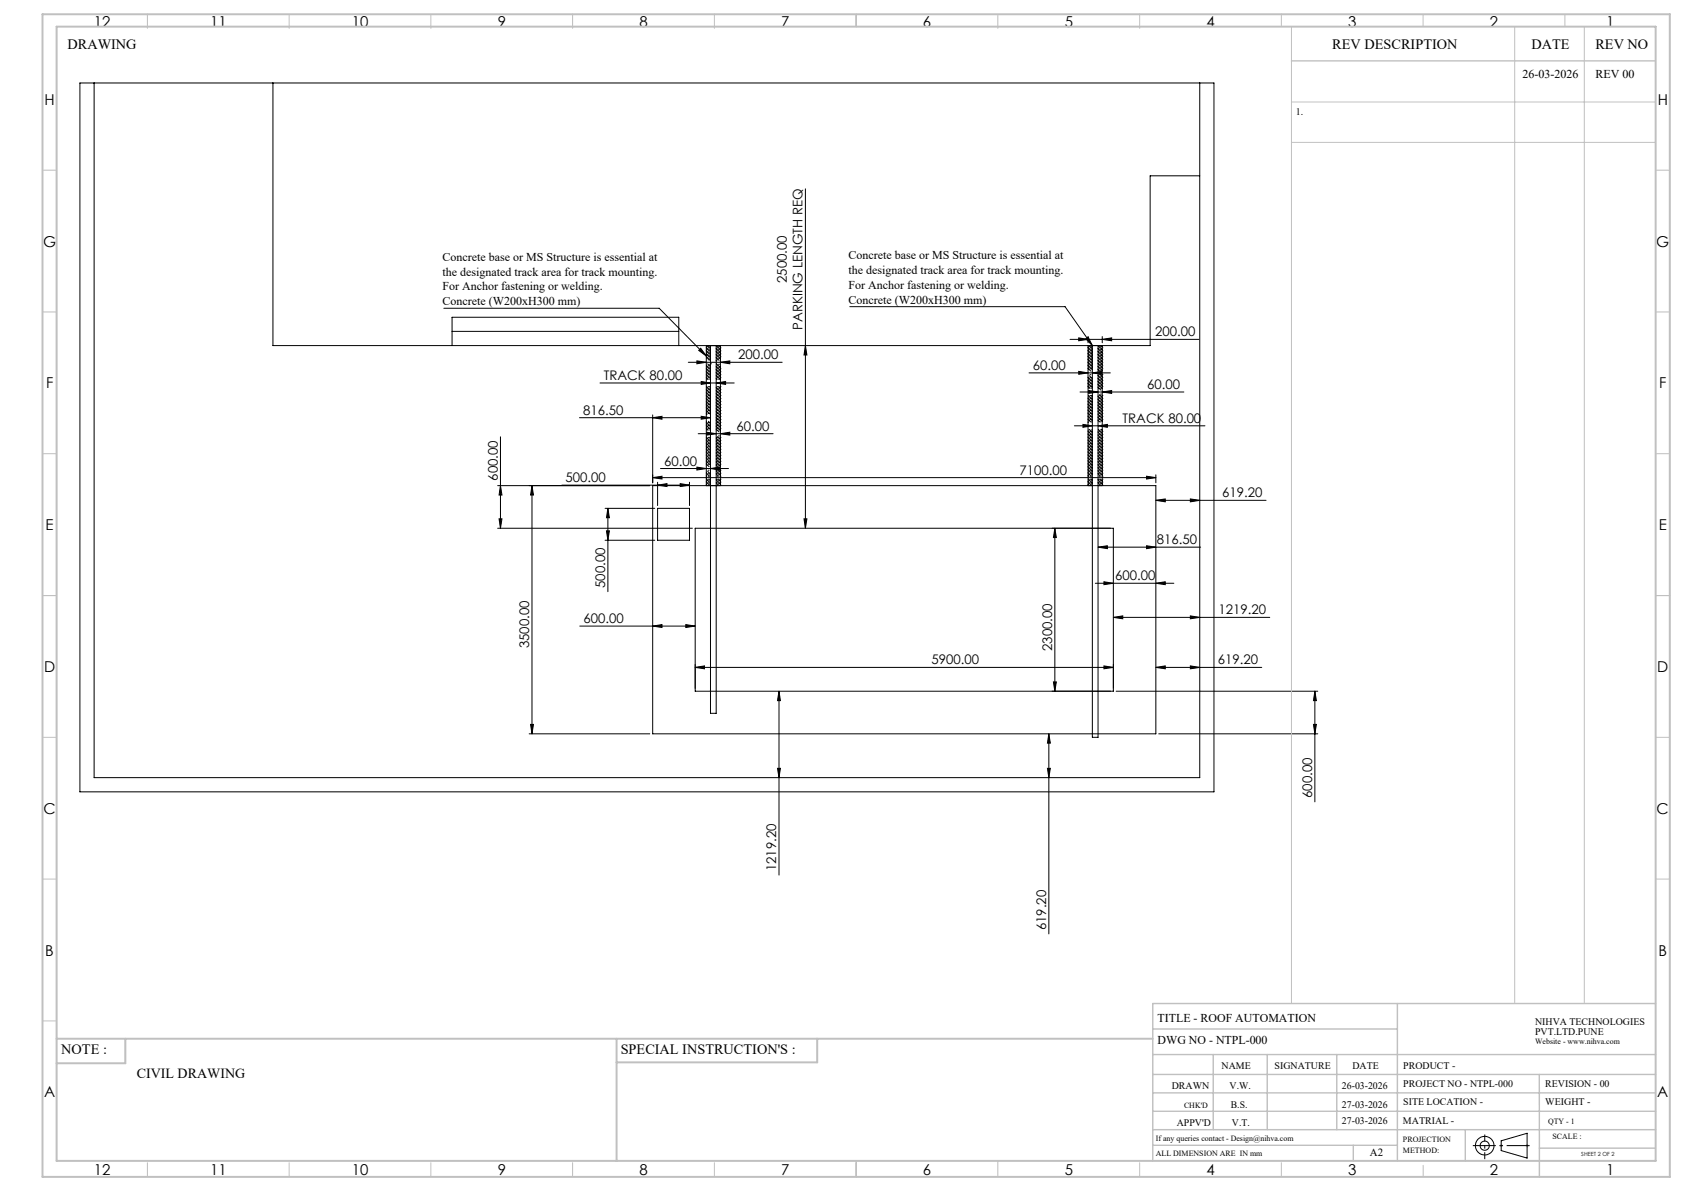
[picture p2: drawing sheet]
<svg xmlns="http://www.w3.org/2000/svg" width="594mm" height="420mm" viewBox="0 0 594 420" stroke-linecap="round" stroke-linejoin="round" font-family="sans-serif">
<g fill="none" stroke="#000" stroke-width=".35">
<path d="M28.2 29.3h400v249.9h-400zM33.2 29.3v244.9h390v-244.9M96.3 29.3v92.6h309.4v-59.9h17.5M284.1 66.6v119.7M156.6 108.7h75.9l16.6 16.8M159.5 116.9h79.9M299.8 108.1h75.9l9.6 13.8M377.4 119.7h45.5M380.5 119.2l3.3 .5-3.3 .5zM383 119.5l.8-.6 1.5 3zM383.8 118.7v2.2M388.8 119.7l3.3-.5v1z"/>
<path d="M388.8 118.7v2.2M159.5 121.9v-10h79.9v10M211.6 135.1h47.4M242.8 127.8h33.1M245.8 127.3l3.3 .5-3.3 .5zM247.2 122.8l1.9 2.7-2.6-1.9zM247.3 134.5l3.3 .6-3.3 .5zM249.1 121.9v49.4M249.1 129.9l1.5 1.5M249.1 139.4l1.5 1.5M249.1 122.6l1.5 1.5M249.1 123.6l1.5 1.5"/>
<path d="M249.1 124.7l1.5 1.5M249.1 125.7l1.5 1.5M249.1 131l1.5 1.5M249.1 132l1.5 1.5M249.1 137.3l1.5 1.5M249.1 138.3l1.5 1.6M249.1 133.1l.7 .7M249.2 136.3l1.4 1.4M249.2 122.1h.1M249.2 123.2h.1M249.2 124.3h.1M249.2 125.3h.1"/>
<path d="M249.2 126.3h.1M249.2 129.5h.1M249.2 130.6h.1M249.2 131.6h.1M249.2 132.7h.1M249.2 133.7h.1M249.2 136.9h.1M249.2 137.9h.1M249.2 139h.1M249.3 129l1.3 1.4M249.5 121.9l1.1 1.1M249.6 128.3l1 1"/>
<path d="M249.8 122.7h.1M249.8 123.7h.1M249.8 124.8h.1M249.8 125.8h.1M249.8 126.9h.1M249.8 129h.1M249.8 130.1h.1M249.8 131.1h.1M249.8 132.1h.1M249.8 133.2h.1M249.8 136.4h.1M249.8 137.4h.1"/>
<path d="M249.8 138.4h.1M249.8 139.5h.1M250.3 136.3l.3 .4M250.3 122.1h.1M250.3 123.2h.1M250.3 124.3h.1M250.3 125.3h.1M250.3 126.3h.1M250.3 128.5h.1M250.3 129.5h.1M250.3 130.6h.1M250.3 131.6h.1"/>
<path d="M250.3 132.7h.1M250.3 133.7h.1M250.3 136.9h.1M250.3 137.9h.1M250.3 139h.1M250.5 121.9l.1 .1M250.6 128.3h.1M250.6 121.9v129.6h2v-129.6l1.5 1.4M252.6 122.9l1.5 1.5M252.6 123.9l1.5 1.6M252.6 125l1.5 1.5M252.6 129.2l1.5 1.5"/>
<path d="M252.6 130.3l1.5 1.5M252.6 131.3l1.5 1.5M252.6 132.4l1.4 1.4M252.6 133.4l.4 .4M252.6 136.6l1.5 1.5M252.6 137.6l1.5 1.6M252.6 138.7l1.5 1.5M252.6 139.8l1.5 1.4M252.6 126.1l1 1M252.6 127.1l.2 .2M252.6 135.1l3.3-.6v1.1zM252.7 128.3l1.4 1.4"/>
<path d="M252.9 122.7h.1M252.9 123.7h.1M252.9 124.8h.1M252.9 125.8h.1M252.9 126.9h.1M252.9 129h.1M252.9 130.1h.1M252.9 131.1h.1M252.9 132.1h.1M252.9 133.2h.1M252.9 136.4h.1M252.9 137.4h.1"/>
<path d="M252.9 138.4h.1M252.9 139.5h.1M253.4 136.3l.7 .7M253.4 122.1h.1M253.4 123.2h.1M253.4 124.3h.1M253.4 125.3h.1M253.4 126.3h.1M253.4 128.5h.1M253.4 129.5h.1M253.4 130.6h.1M253.4 131.6h.1"/>
<path d="M253.4 132.7h.1M253.4 133.7h.1M253.4 136.9h.1M253.4 137.9h.1M253.4 139h.1M253.7 121.9l.4 .4M254 122.7h.1M254 123.7h.1M254 124.8h.1M254 125.8h.1M254 130.1h.1M254 131.1h.1"/>
<path d="M254 132.1h.1M254 133.2h.1M254 136.4h.1M254 137.4h.1M254 138.4h.1M254 139.5h.1M254.1 127.8l3.3-.5v1zM254.1 121.9v49.4M284.1 121.9l.5 3.3h-1zM363 131.5h28.7M380.5 131l3.3 .5-3.3 .5zM381 138.2h36.6"/>
<path d="M383.8 121.9v49.4M383.8 125.7l1.5 1.5M383.8 127.8l1.5 1.5M383.8 133.1l1.5 1.5M383.8 122.5l1.5 1.5M383.8 123.6l1.5 1.5M383.8 124.7l1.5 1.4M383.8 126.7l1.5 1.6M383.8 128.9l1.4 1.3M383.8 134.1l1.5 1.5M383.8 135.2l1.5 1.4M383.8 136.2l.8 .8"/>
<path d="M383.8 129.9l.3 .3M383.9 122.1h.1M383.9 123.2h.1M383.9 124.3h.1M383.9 125.3h.1M383.9 126.3h.1M383.9 127.4h.1M383.9 128.5h.1M383.9 129.5h.1M383.9 133.7h.1M383.9 134.8h.1M383.9 135.8h.1"/>
<path d="M383.9 136.9h.1M383.9 139.5l1.4 1.4M384 137.7l3.3 .5-3.3 .5zM384.2 121.9l1.1 1.1M384.3 132.5l1 1M384.3 130.4l.5 .5M384.5 122.7h.1M384.5 123.7h.1M384.5 124.8h.1M384.5 125.8h.1M384.5 126.9h.1M384.5 127.9h.1"/>
<path d="M384.5 129h.1M384.5 130.1h.1M384.5 132.1h.1M384.5 133.2h.1M384.5 134.2h.1M384.5 135.3h.1M384.5 136.4h.1M384.5 139.5h.1M385 139.5l.3 .3M385 122.1h.1M385 123.2h.1M385 124.3h.1"/>
<path d="M385 125.3h.1M385 126.3h.1M385 127.4h.1M385 128.5h.1M385 129.5h.1M385 133.7h.1M385 134.8h.1M385 135.8h.1M385 136.9h.1M385.3 121.9h.1M385.3 131.5l3.3-.5v1zM385.3 121.9v138.1h2v-138.1"/>
<path d="M387.3 122.9l1.5 1.5M387.3 123.9l1.5 1.5M387.3 125l1.5 1.5M387.3 126l1.5 1.5M387.3 127.1l1.5 1.5M387.3 128.1l1.5 1.5M387.3 129.2l1.5 1.5M387.3 130.2l.7 .8M387.3 132.3l1.5 1.6M387.3 133.4l1.5 1.5M387.3 134.5l1.5 1.4M387.3 135.5l1.5 1.5"/>
<path d="M387.3 139.7l1.5 1.5M387.3 136.5l.4 .5M387.3 121.9l1.5 1.4M387.6 122.7h.1M387.6 123.7h.1M387.6 124.8h.1M387.6 125.8h.1M387.6 126.9h.1M387.6 127.9h.1M387.6 129h.1M387.6 130.1h.1M387.6 132.1h.1"/>
<path d="M387.6 133.2h.1M387.6 134.2h.1M387.6 135.3h.1M387.6 136.4h.1M387.6 139.5h.1M387.8 139.2l1 1M387.8 137.1l.5 .5M388 132l.8 .8M388.2 122.1h.1M388.2 123.2h.1M388.2 124.3h.1M388.2 125.3h.1"/>
<path d="M388.2 126.3h.1M388.2 127.4h.1M388.2 128.5h.1M388.2 129.5h.1M388.2 130.6h.1M388.2 132.7h.1M388.2 133.7h.1M388.2 134.8h.1M388.2 135.8h.1M388.2 136.9h.1M388.2 139h.1M388.4 121.9l.4 .4"/>
<path d="M388.7 122.7h.1M388.7 123.7h.1M388.7 124.8h.1M388.7 125.8h.1M388.7 126.9h.1M388.7 127.9h.1M388.7 129h.1M388.7 130.1h.1M388.7 132.1h.1M388.7 133.2h.1M388.7 134.2h.1M388.7 135.3h.1"/>
<path d="M388.7 136.4h.1M388.7 139.5h.1M388.8 121.9v49.4M388.8 138.2l3.3-.5v1zM176.5 154v32.3M204.4 147.3h46.2M230.2 146.3v24M230.2 147.3l3.3-.5v1zM246.3 152.9h26.4M247.3 146.8l3.3 .5-3.3 .5zM249.1 140.5l1.5 1.4M249.1 141.5l1.5 1.5"/>
<path d="M249.1 142.5l1.5 1.6M249.1 143.6l1.5 1.5M249.1 144.7l1.4 1.4M249.1 148.9l1.5 1.5M249.1 149.9l1.5 1.5M249.1 151l.7 .7M249.1 155.2l1.5 1.5M249.1 156.2l1.5 1.5M249.1 157.3l1.5 1.5M249.1 158.3l1.5 1.5M249.1 159.4l1.5 1.5M249.1 145.7l.3 .4"/>
<path d="M249.2 154.2l1.4 1.4M249.2 140h.1M249.2 141.1h.1M249.2 142.2h.1M249.2 143.2h.1M249.2 144.2h.1M249.2 145.3h.1M249.2 149.5h.1M249.2 150.5h.1M249.2 151.6h.1M249.2 154.8h.1M249.2 155.8h.1"/>
<path d="M249.2 156.9h.1M249.2 157.9h.1M249.2 159h.1M249.3 152.4l3.3 .5-3.3 .5zM249.8 140.6h.1M249.8 141.6h.1M249.8 142.7h.1M249.8 143.7h.1M249.8 144.8h.1M249.8 145.8h.1M249.8 149h.1M249.8 150.1h.1"/>
<path d="M249.8 151.1h.1M249.8 154.3h.1M249.8 155.3h.1M249.8 156.4h.1M249.8 157.4h.1M249.8 158.5h.1M249.8 159.5h.1M249.9 148.6l.7 .7M250.2 154.2l.4 .4M250.3 140h.1M250.3 141.1h.1M250.3 142.2h.1"/>
<path d="M250.3 143.2h.1M250.3 144.2h.1M250.3 145.3h.1M250.3 149.5h.1M250.3 150.5h.1M250.3 151.6h.1M250.3 154.8h.1M250.3 155.8h.1M250.3 156.9h.1M250.3 157.9h.1M250.3 159h.1M252.6 140.8l1.5 1.5"/>
<path d="M252.6 141.8l1.5 1.6M252.6 142.9l1.5 1.5M252.6 144l1.5 1.5M252.6 145l1.5 1.5M252.6 146.1l1.5 1.4M252.6 147.1l1.5 1.5M252.6 148.1l1.5 1.6M252.6 149.2l1.5 1.5M252.6 150.3l1.4 1.4M252.6 154.5l1.5 1.5M252.6 155.5l1.5 1.5M252.6 156.6l1.5 1.5"/>
<path d="M252.6 157.6l1.5 1.5M252.6 158.7l1.5 1.5M252.6 159.7l1.5 1.5M252.6 151.3l.4 .4M252.9 140.6h.1M252.9 141.6h.1M252.9 142.7h.1M252.9 143.7h.1M252.9 144.8h.1M252.9 145.8h.1M252.9 146.9h.1M252.9 147.9h.1"/>
<path d="M252.9 149h.1M252.9 150.1h.1M252.9 151.1h.1M252.9 154.3h.1M252.9 155.3h.1M252.9 156.4h.1M252.9 157.4h.1M252.9 158.5h.1M252.9 159.5h.1M253.1 153.9l1 1M253.1 151.8l.5 .5M253.4 140h.1"/>
<path d="M253.4 141.1h.1M253.4 142.2h.1M253.4 143.2h.1M253.4 144.2h.1M253.4 145.3h.1M253.4 146.3h.1M253.4 147.4h.1M253.4 148.5h.1M253.4 149.5h.1M253.4 150.5h.1M253.4 151.6h.1M253.4 153.7h.1"/>
<path d="M253.4 154.8h.1M253.4 155.8h.1M253.4 156.9h.1M253.4 157.9h.1M253.4 159h.1M254 140.6h.1M254 141.6h.1M254 142.7h.1M254 143.7h.1M254 144.8h.1M254 145.8h.1M254 146.9h.1"/>
<path d="M254 147.9h.1M254 149h.1M254 150.1h.1M254 151.1h.1M254 154.3h.1M254 155.3h.1M254 156.4h.1M254 157.4h.1M254 158.5h.1M254 159.5h.1M254.1 152.9l3.3-.5v1zM379 150.2h46"/>
<path d="M382 149.7l3.3 .5-3.3 .5zM383.8 143.6l1.5 1.5M383.8 144.6l1.5 1.5M383.8 146.7l1.5 1.6M383.8 156.2l1.5 1.5M383.8 157.3l1.5 1.5M383.8 140.4l1.5 1.5M383.8 141.5l1.5 1.5M383.8 142.5l1.5 1.5M383.8 145.7l1.5 1.5M383.8 147.8l1.1 1.1M383.8 152l1.5 1.5"/>
<path d="M383.8 153.1l1.5 1.4M383.8 154.1l1.5 1.5M383.8 155.2l1.5 1.5M383.8 158.3l1.5 1.5M383.8 159.4l1.5 1.4M383.8 148.9h.1M383.9 140h.1M383.9 141.1h.1M383.9 142.2h.1M383.9 143.2h.1M383.9 144.2h.1M383.9 145.3h.1"/>
<path d="M383.9 146.3h.1M383.9 147.4h.1M383.9 148.5h.1M383.9 151.6h.1M383.9 152.7h.1M383.9 153.7h.1M383.9 154.8h.1M383.9 155.8h.1M383.9 156.9h.1M383.9 157.9h.1M383.9 159h.1M384.3 151.4l1 1.1"/>
<path d="M384.5 140.6h.1M384.5 141.6h.1M384.5 142.7h.1M384.5 143.7h.1M384.5 144.8h.1M384.5 145.8h.1M384.5 146.9h.1M384.5 147.9h.1M384.5 152.1h.1M384.5 153.2h.1M384.5 154.3h.1M384.5 155.3h.1"/>
<path d="M384.5 156.4h.1M384.5 157.4h.1M384.5 158.5h.1M384.5 159.5h.1M385 140h.1M385 141.1h.1M385 142.2h.1M385 143.2h.1M385 144.2h.1M385 145.3h.1M385 146.3h.1M385 147.4h.1"/>
<path d="M385 148.5h.1M385 151.6h.1M385 152.7h.1M385 153.7h.1M385 154.8h.1M385 155.8h.1M385 156.9h.1M385 157.9h.1M385 159h.1M387.3 150.2l3.3-.5v1zM387.3 140.8l1.5 1.5M387.3 141.8l1.5 1.5"/>
<path d="M387.3 142.9l1.5 1.5M387.3 143.9l1.5 1.5M387.3 145l1.5 1.5M387.3 146l1.5 1.5M387.3 147.1l1.5 1.5M387.3 148.1l.8 .8M387.3 152.3l1.5 1.5M387.3 153.4l1.5 1.5M387.3 154.5l1.5 1.4M387.3 155.5l1.5 1.5M387.3 156.5l1.5 1.6M387.3 157.6l1.5 1.5"/>
<path d="M387.3 158.7l1.5 1.4M387.3 159.7l1.5 1.5M387.4 151.4l1.4 1.4M387.6 140.6h.1M387.6 141.6h.1M387.6 142.7h.1M387.6 143.7h.1M387.6 144.8h.1M387.6 145.8h.1M387.6 146.9h.1M387.6 147.9h.1M387.6 152.1h.1"/>
<path d="M387.6 153.2h.1M387.6 154.3h.1M387.6 155.3h.1M387.6 156.4h.1M387.6 157.4h.1M387.6 158.5h.1M387.6 159.5h.1M388.2 140h.1M388.2 141.1h.1M388.2 142.2h.1M388.2 143.2h.1M388.2 144.2h.1"/>
<path d="M388.2 145.3h.1M388.2 146.3h.1M388.2 147.4h.1M388.2 148.5h.1M388.2 151.6h.1M388.2 152.7h.1M388.2 153.7h.1M388.2 154.8h.1M388.2 155.8h.1M388.2 156.9h.1M388.2 157.9h.1M388.2 159h.1"/>
<path d="M388.5 151.4l.3 .3M388.7 140.6h.1M388.7 141.6h.1M388.7 142.7h.1M388.7 143.7h.1M388.7 144.8h.1M388.7 145.8h.1M388.7 146.9h.1M388.7 147.9h.1M388.7 152.1h.1M388.7 153.2h.1M388.7 154.3h.1"/>
<path d="M388.7 155.3h.1M388.7 156.4h.1M388.7 157.4h.1M388.7 158.5h.1M388.7 159.5h.1M176.5 171.3l.6 3.3h-1.1zM187.6 171.3l.6 3.3h-1.1zM187.6 171.3v87.5M198.2 171.1h45M213.4 179.3h17.6M214.4 179.3l.5 3.3h-1zM214.4 179.3v29.4"/>
<path d="M229.2 171.3h-53.7M230.2 168.4l3.3-.5v1zM230.2 168.4h177.5M230.2 171.3h177.5v87.5h-177.5zM232 171.1l3.3-.5v1zM232 170.1v8.2M232 179.3h11.2v11.2h-11.2zM233 165.2h24M239.9 170.6l3.3 .5-3.3 .5zM243.2 170.1v8.2M245.8 164.7l3.3 .5-3.3 .6zM249.1 160.5l1.5 1.4"/>
<path d="M249.1 161.5l1.5 1.5M249.1 162.5l1.4 1.5M249.1 166.8l1.2 1.1M249.1 169.9l1.4 1.4M249.1 171l.3 .3M249.1 163.6l.4 .4M249.1 167.8l.1 .1M249.2 168.9l1.4 1.5M249.2 160h.1M249.2 161.1h.1M249.2 162.2h.1M249.2 163.2h.1"/>
<path d="M249.2 167.4h.1M249.2 169.5h.1M249.2 170.6h.1M249.6 166.2l1 1M249.6 164.1l.5 .5M249.8 160.6h.1M249.8 161.6h.1M249.8 162.7h.1M249.8 163.7h.1M249.8 165.8h.1M249.8 166.9h.1M249.8 167.9h.1"/>
<path d="M249.8 169h.1M249.8 170h.1M249.8 171.1h.1M250.2 168.9l.4 .4M250.3 160h.1M250.3 161.1h.1M250.3 162.2h.1M250.3 163.2h.1M250.3 167.4h.1M250.3 169.5h.1M250.3 170.6h.1M250.6 165.2l3.3-.5v1.1z"/>
<path d="M252.6 160.8l1.5 1.5M252.6 161.8l1.5 1.6M252.6 162.9l1.5 1.5M252.6 164l.8 .7M252.6 166l1.5 1.6M252.6 167.1l.8 .8M252.6 169.2l1.5 1.5M252.6 170.3l1 1M252.9 160.6h.1M252.9 161.6h.1M252.9 162.7h.1M252.9 163.7h.1"/>
<path d="M252.9 165.8h.1M252.9 166.9h.1M252.9 167.9h.1M252.9 169h.1M252.9 170h.1M252.9 171.1h.1M253.4 165.8l.7 .7M253.4 168.9l.7 .8M253.4 160h.1M253.4 161.1h.1M253.4 162.2h.1M253.4 163.2h.1"/>
<path d="M253.4 164.2h.1M253.4 166.4h.1M253.4 167.4h.1M253.4 169.5h.1M253.4 170.6h.1M254 160.6h.1M254 161.6h.1M254 162.7h.1M254 163.7h.1M254 165.8h.1M254 166.9h.1M254 167.9h.1"/>
<path d="M254 169h.1M254 170h.1M254 171.1h.1M383.8 162.5l1.5 1.5M383.8 164.6l1.5 1.5M383.8 166.7l1.2 1.2M383.8 160.4l1.5 1.5M383.8 161.5l1.5 1.5M383.8 163.6l1.5 1.5M383.8 165.7l1.5 1.5M383.8 169.9l1.4 1.4M383.8 170.9l.3 .4"/>
<path d="M383.8 167.8l.2 .1M383.9 168.9l1.4 1.4M383.9 160h.1M383.9 161.1h.1M383.9 162.2h.1M383.9 163.2h.1M383.9 164.2h.1M383.9 165.3h.1M383.9 166.4h.1M383.9 167.4h.1M383.9 169.5h.1M383.9 170.6h.1"/>
<path d="M384.5 160.6h.1M384.5 161.6h.1M384.5 162.7h.1M384.5 163.7h.1M384.5 164.8h.1M384.5 165.8h.1M384.5 166.9h.1M384.5 167.9h.1M384.5 169h.1M384.5 170h.1M384.5 171.1h.1M385 168.9l.3 .4"/>
<path d="M385 160h.1M385 161.1h.1M385 162.2h.1M385 163.2h.1M385 164.2h.1M385 165.3h.1M385 166.4h.1M385 167.4h.1M385 169.5h.1M385 170.6h.1M387.3 160.8l1.5 1.5M387.3 161.8l1.5 1.5"/>
<path d="M387.3 162.9l1.5 1.5M387.3 163.9l1.5 1.5M387.3 165l1.5 1.5M387.3 166l1.5 1.5M387.3 167.1l.9 .8M387.3 169.2l1.5 1.5M387.3 170.2l1 1.1M387.6 160.6h.1M387.6 161.6h.1M387.6 162.7h.1M387.6 163.7h.1M387.6 164.8h.1"/>
<path d="M387.6 165.8h.1M387.6 166.9h.1M387.6 167.9h.1M387.6 169h.1M387.6 170h.1M387.6 171.1h.1M388.1 168.9l.7 .7M388.2 160h.1M388.2 161.1h.1M388.2 162.2h.1M388.2 163.2h.1M388.2 164.2h.1"/>
<path d="M388.2 165.3h.1M388.2 166.4h.1M388.2 167.4h.1M388.2 169.5h.1M388.2 170.6h.1M388.7 160.6h.1M388.7 161.6h.1M388.7 162.7h.1M388.7 163.7h.1M388.7 164.8h.1M388.7 165.8h.1M388.7 166.9h.1"/>
<path d="M388.7 167.9h.1M388.7 169h.1M388.7 170h.1M388.7 171.1h.1M404.4 167.9l3.3 .5-3.3 .5zM407.7 167.4v2.9M407.7 176.4l3.3-.5v1.1zM407.7 176.4h38.9M419.9 175.9l3.3 .5-3.3 .6zM175.5 186.3h68.7M176 183h1.1l-.6 3.3zM213.4 190.5h17.6"/>
<path d="M213.9 187.2h1l-.5 3.3zM245.2 186.3h147.5v57.5h-147.5zM283.6 183h1l-.5 3.3zM372.1 186.3l.5 3.3h-1zM372.1 186.3v57.5M387.3 193l3.3-.5v1zM387.3 193h36.2M404.4 192.5l3.3 .5-3.3 .5zM386.4 205.7h27.7M389.4 205.2l3.3 .5-3.3 .5zM392.7 217.7l3.3-.5v1zM392.7 217.7h55.2"/>
<path d="M407.7 205.7l3.3-.5v1zM419.9 217.2l3.3 .5-3.3 .5zM204.5 220.8h40.7M230.2 220.8l3.3-.5v1zM241.9 220.3l3.3 .5-3.3 .5zM245.2 235.4l3.3-.6v1zM245.2 235.4h147.5M389.4 234.8l3.3 .6-3.3 .4zM407.7 235.4l3.3-.6v1zM407.7 235.4h37.4M419.9 234.8l3.3 .6-3.3 .4zM186.7 258.8h42.5"/>
<path d="M187.1 255.5h1.1l-.6 3.3zM274.8 243.8l.5 3.3h-1.1zM274.8 243.8v64.8M370 258.8l.5 3.3h-1zM370 258.8v70.5M371.6 240.5h1l-.5 3.3zM393.7 243.8h71.1M408.7 258.8h56.1M463.3 255.5h1l-.5 3.3zM463.8 243.8l.5 3.3h-1zM463.8 243.8v39M274.2 271h1.1l-.5 3.2z"/>
<path d="M369.5 271h1l-.5 3.2zM529.5 402.3l9.2-2.7v8.8l-9.2-2.7z"/>
<circle cx="523.7" cy="404" r="1.62"/>
<circle cx="523.7" cy="404" r="3.3"/>
</g>
<g fill="none" stroke="#c0c0c0" stroke-width=".35">
<path d="M52 5v5M102 5v5M152 5v5M202 5v5M252 5v5M302 5v4.4M352 5v5M402 5v5M452 5v4.4M455.5 9.4v344.5M502 5v4.4M534.3 9.4v344.5"/>
<path d="M552 5v4.4M558.8 9.4v344.5M455.5 36h128.5M455.5 50.2h128.5M15 60h5M584 60h5M15 110h5M584 110h5M15 160h5M584 160h5M15 210h5M584 210h5"/>
<path d="M15 260h5M584 260h5M15 310h5M584 310h5M15 360h5M52 410v5M102 410v5M152 410v5M202 410v5M252 410v5M302 409.4v5.6M352 409.4v5.6"/>
<path d="M402 410v5M452 410v5M502 410.9v4.1M529 404h1M529.2 403.7l.7 .7M529.5 403.5v1M529.9 403.7l-.7 .7M538.1 404h1.1M538.3 403.7l.7 .7M538.7 403.5v1M539 403.7l-.7 .7"/>
</g>
<path d="M519.5 404h20.1" fill="none" stroke="#000" stroke-width=".35" stroke-dasharray="15.2 1.3 1.3 1.3" stroke-dashoffset="7.1" stroke-linecap="butt"/>
<path d="M523.7 408.8v-8.7" fill="none" stroke="#000" stroke-width=".35" stroke-dasharray="15.2 1.3 1.3 1.3" stroke-dashoffset="12.8" stroke-linecap="butt"/>
<g fill="none" stroke="#c0c0c0" stroke-width=".5">
<path d="M455.5 21.5h128.5M492.9 353.9v55.5M584 353.9h-177.4v55.5M406.6 371.9h177.4M406.6 378.9h177.4M406.6 362.9h86.3M428 371.9v26.5M447 371.9v26.5M471.5 371.9v26.5M543 378.9v36.1M406.6 391.9h177.4M406.6 385.4h177.4"/>
<path d="M406.6 398.4h177.4M516.9 398.4v11M406.6 403.9h86.3M477.3 403.9v5.5M543 404.9h41"/>
</g>
<path d="M15 5h574v410h-574zM20 9.4h564v400h-564zM20 366.3h386.6M44.2 366.3v8.6h-24.2M217.5 366.3v43.1M288.3 366.3v8.3h-70.8" fill="none" stroke="#c0c0c0" stroke-width=".7"/>
<g fill="#000">
<path d="M380.5 119.2l3.3 .5-3.3 .5zM388.8 119.7l3.3-.5v1z"/>
<path d="M247.2 122.8l1.9 2.7-2.6-1.9zM383 119.5l.8-.6 1.5 3z"/>
<path d="M247.3 134.5l3.3 .6-3.3 .5zM252.6 135.1l3.3-.6v1.1z"/>
<path d="M254.1 127.8l3.3-.5v1zM245.8 127.3l3.3 .5-3.3 .5z"/>
<path d="M247.3 146.8l3.3 .5-3.3 .5zM230.2 147.3l3.3-.5v1zM385.3 131.5l3.3-.5v1zM380.5 131l3.3 .5-3.3 .5z"/>
<path d="M249.3 152.4l3.3 .5-3.3 .5zM254.1 152.9l3.3-.5v1z"/>
<path d="M382 149.7l3.3 .5-3.3 .5zM387.3 150.2l3.3-.5v1z"/>
<path d="M245.8 164.7l3.3 .5-3.3 .6zM250.6 165.2l3.3-.5v1.1z"/>
<path d="M404.4 167.9l3.3 .5-3.3 .5zM230.2 168.4l3.3-.5v1z"/>
<path d="M176 183h1.1l-.6 3.3zM176.5 171.3l.6 3.3h-1.1z"/>
<path d="M387.3 193l3.3-.5v1zM404.4 192.5l3.3 .5-3.3 .5zM384 137.7l3.3 .5-3.3 .5zM388.8 138.2l3.3-.5v1z"/>
<path d="M245.2 235.4l3.3-.6v1zM389.4 234.8l3.3 .6-3.3 .4zM389.4 205.2l3.3 .5-3.3 .5zM407.7 205.7l3.3-.5v1zM392.7 217.7l3.3-.5v1zM419.9 217.2l3.3 .5-3.3 .5zM407.7 176.4l3.3-.5v1.1zM419.9 175.9l3.3 .5-3.3 .6z"/>
<path d="M241.9 220.3l3.3 .5-3.3 .5zM230.2 220.8l3.3-.5v1zM419.9 234.8l3.3 .6-3.3 .4zM407.7 235.4l3.3-.6v1zM239.9 170.6l3.3 .5-3.3 .5zM232 171.1l3.3-.5v1z"/>
<path d="M371.6 240.5h1l-.5 3.3zM372.1 186.3l.5 3.3h-1zM283.6 183h1l-.5 3.3zM284.1 121.9l.5 3.3h-1z"/>
<path d="M463.8 243.8l.5 3.3h-1zM463.3 255.5h1l-.5 3.3zM370 258.8l.5 3.3h-1zM369.5 271h1l-.5 3.2zM274.8 243.8l.5 3.3h-1.1zM274.2 271h1.1l-.5 3.2zM214.4 179.3l.5 3.3h-1zM213.9 187.2h1l-.5 3.3zM187.6 171.3l.6 3.3h-1.1zM187.1 255.5h1.1l-.6 3.3z"/>
</g>
<g font-size="5.3">
<text x="33.1" y="9.5">12</text>
<text x="74.1" y="9.5">11</text>
<text x="124.1" y="9.5">10</text>
<text x="175.6" y="9.5">9</text>
<text x="225.6" y="9.5">8</text>
<text x="275.6" y="9.5">7</text>
<text x="325.6" y="9.5">6</text>
<text x="375.6" y="9.5">5</text>
<text x="425.6" y="9.5">4</text>
<text x="475.6" y="9.5">3</text>
<text x="525.6" y="9.5">2</text>
<text x="566.6" y="9.5">1</text>
<text x="15.7" y="37">H</text>
<text x="584.7" y="37">H</text>
<text x="15.2" y="87">G</text>
<text x="584.2" y="87">G</text>
<text x="16.2" y="137">F</text>
<text x="585.2" y="137">F</text>
<text x="16.1" y="187">E</text>
<text x="585.1" y="187">E</text>
<text x="15.5" y="237">D</text>
<text x="584.5" y="237">D</text>
<text x="15.4" y="287">C</text>
<text x="584.4" y="287">C</text>
<text x="16" y="337">B</text>
<text x="585" y="337">B</text>
<text x="15.5" y="387">A</text>
<text x="584.5" y="387">A</text>
<text x="33.1" y="414.5">12</text>
<text x="74.1" y="414.5">11</text>
<text x="124.1" y="414.5">10</text>
<text x="175.6" y="414.5">9</text>
<text x="225.6" y="414.5">8</text>
<text x="275.6" y="414.5">7</text>
<text x="325.6" y="414.5">6</text>
<text x="375.6" y="414.5">5</text>
<text x="425.6" y="414.5">4</text>
<text x="475.6" y="414.5">3</text>
<text x="525.6" y="414.5">2</text>
<text x="566.6" y="414.5">1</text>
</g>
<g font-size="5">
<text x="23.8" y="17.2">DRAWING</text>
<text x="470" y="17.4">REV DESCRIPTION</text>
<text x="540.2" y="17.4">DATE</text>
<text x="562.8" y="17.4">REV NO</text>
<text x="21.6" y="371.8">NOTE :</text>
<text x="218.9" y="371.8">SPECIAL INSTRUCTION'S :</text>
</g>
<text font-size="4.9" x="48.2" y="380">CIVIL DRAWING</text>
<g font-size="4.7">
<text x="277.6" y="99.8" transform="rotate(-90 277.6 99.8)">2500.00</text>
<text x="283.1" y="116.3" transform="rotate(-90 283.1 116.3)">PARKING LENGTH REQ</text>
<text x="407.5" y="118.6">200.00</text>
<text x="260.4" y="126.7">200.00</text>
<text x="364.3" y="130.5">60.00</text>
<text x="212.9" y="134">TRACK 80.00</text>
<text x="404.7" y="137.2">60.00</text>
<text x="205.7" y="146.3">816.50</text>
<text x="396" y="149.1">TRACK 80.00</text>
<text x="259.8" y="151.9">60.00</text>
<text x="234.3" y="164.2">60.00</text>
<text x="359.6" y="167.4">7100.00</text>
<text x="175.5" y="169.6" transform="rotate(-90 175.5 169.6)">600.00</text>
<text x="199.5" y="170">500.00</text>
<text x="431.1" y="175.4">619.20</text>
<text x="408" y="191.9">816.50</text>
<text x="213.4" y="207.3" transform="rotate(-90 213.4 207.3)">500.00</text>
<text x="393.3" y="204.6">600.00</text>
<text x="205.8" y="219.7">600.00</text>
<text x="429.8" y="216.7">1219.20</text>
<text x="186.7" y="228.7" transform="rotate(-90 186.7 228.7)">3500.00</text>
<text x="371.1" y="229.6" transform="rotate(-90 371.1 229.6)">2300.00</text>
<text x="328.6" y="234.3">5900.00</text>
<text x="429.6" y="234.3">619.20</text>
<text x="462.8" y="281.4" transform="rotate(-90 462.8 281.4)">600.00</text>
<text x="273.8" y="307.3" transform="rotate(-90 273.8 307.3)">1219.20</text>
<text x="369" y="328" transform="rotate(-90 369 328)">619.20</text>
</g>
<g font-size="4.2">
<text x="537.1" y="27.6">26-03-2026</text>
<text x="562.8" y="27.6">REV 00</text>
<text x="156.1" y="91.9">Concrete base or MS Structure is essential at</text>
<text x="299.3" y="91.3">Concrete base or MS Structure is essential at</text>
<text x="156.1" y="97.2">the designated track area for track mounting.</text>
<text x="299.3" y="96.6">the designated track area for track mounting.</text>
<text x="299.3" y="101.8">For Anchor fastening or welding.</text>
<text x="156.1" y="102.4">For Anchor fastening or welding.</text>
<text x="156.1" y="107.6">Concrete (W200xH300 mm)</text>
<text x="299.3" y="107">Concrete (W200xH300 mm)</text>
<text x="408.3" y="360.3">TITLE - ROOF AUTOMATION</text>
<text x="408.3" y="368.2">DWG NO - NTPL-000</text>
</g>
<text font-size="3.9" x="483.2" y="407.7">A2</text>
<g font-size="3.5">
<text x="457" y="40.6">1.</text>
<text x="541.5" y="361.3">NIHVA TECHNOLOGIES</text>
<text x="541.5" y="364.9">PVT.LTD.PUNE</text>
<text x="430.9" y="377">NAME</text>
<text x="449.6" y="377">SIGNATURE</text>
<text x="477" y="377">DATE</text>
<text x="495" y="377">PRODUCT -</text>
<text x="495" y="383.3">PROJECT NO - NTPL-000</text>
<text x="545.1" y="383.3">REVISION - 00</text>
<text x="413.3" y="384.1">DRAWN</text>
<text x="433.7" y="384.1">V.W.</text>
<text x="473.4" y="384.1">26-03-2026</text>
<text x="495" y="389.8">SITE LOCATION -</text>
<text x="545.1" y="389.8">WEIGHT -</text>
<text x="434.1" y="390.6">B.S.</text>
<text x="473.4" y="390.6">27-03-2026</text>
<text x="415.1" y="396.9">APPV'D</text>
<text x="434.6" y="396.9">V.T.</text>
<text x="473.4" y="396.5">27-03-2026</text>
<text x="494.8" y="396.5">MATRIAL -</text>
</g>
<g font-size="2.8">
<text x="541.5" y="368.3">Website - www.nihva.com</text>
<text x="417.6" y="390.6">CHK'D</text>
<text x="546.1" y="396.5">QTY - 1</text>
<text x="547.6" y="401.7">SCALE :</text>
<text x="407.7" y="402.2">If any queries contact - Design@nihva.com</text>
<text x="407.7" y="407.7">ALL DIMENSION ARE IN mm</text>
<text x="494.8" y="402.7">PROJECTION</text>
<text x="494.8" y="406.5">METHOD:</text>
</g>
<text font-size="2" x="557.8" y="407.8">SHEET 2 OF 2</text>
</svg>
